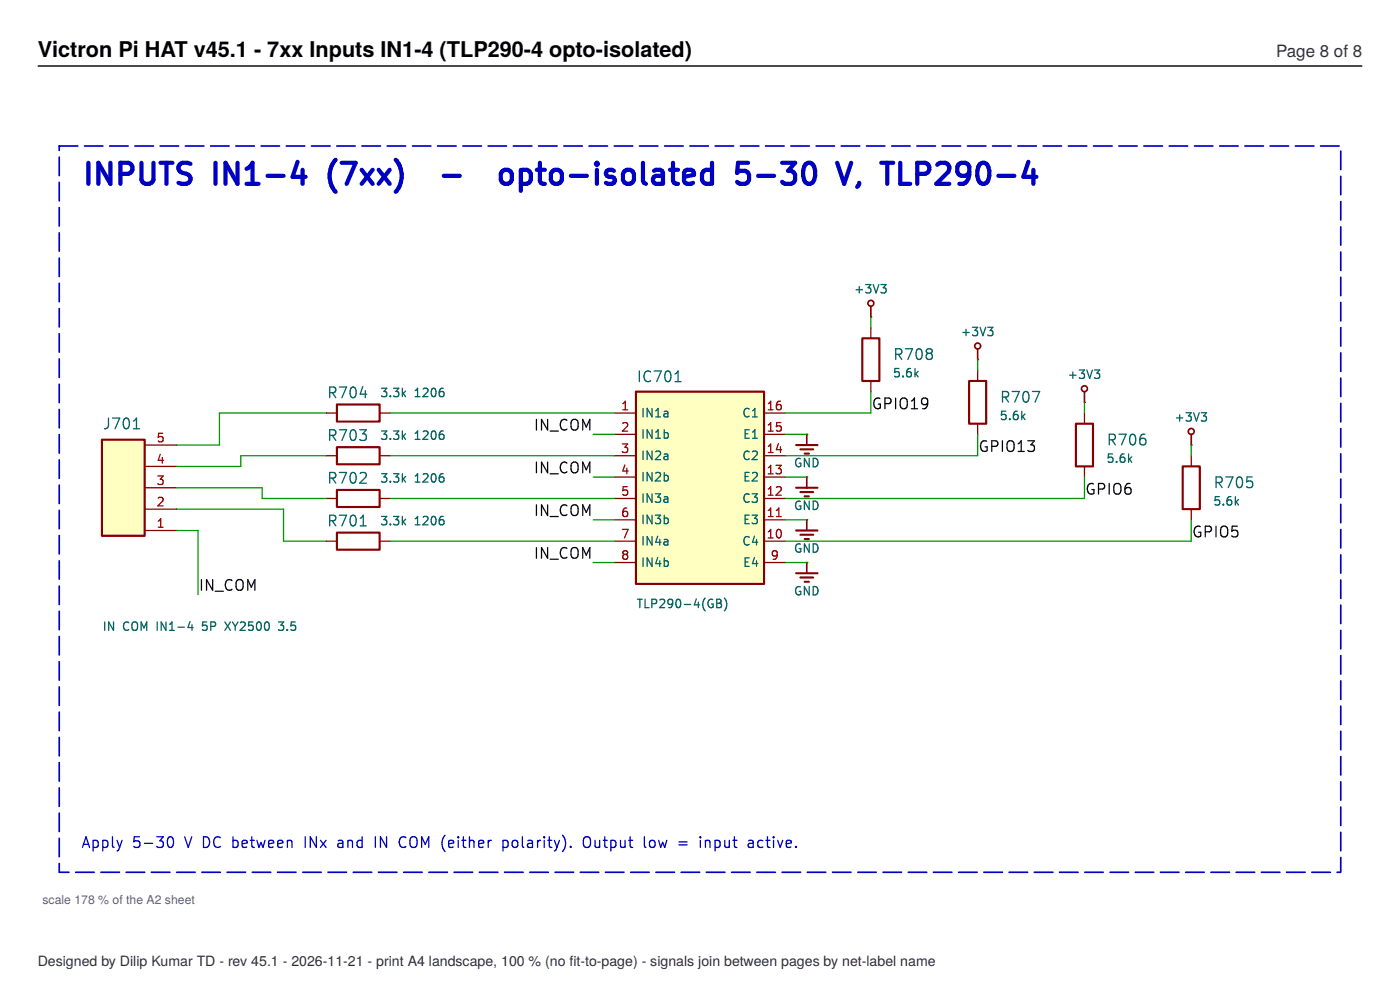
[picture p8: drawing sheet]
<svg xmlns="http://www.w3.org/2000/svg" width="297mm" height="210mm" viewBox="0 0 297 210" stroke-linecap="round" stroke-linejoin="round" font-family="sans-serif">
<path d="M8 14h281" fill="none" stroke="#000" stroke-width=".3"/>
<g fill="none" stroke="#840000" stroke-width=".45">
<path d="M182.9 71.8h3.7v9h-3.7zM71.5 94.9h9v3.6h-9zM205.6 80.8h3.6v9.1h-3.6zM228.2 89.9h3.7v9h-3.7zM250.9 98.9h3.6v9.1h-3.6zM71.5 113h9v3.6h-9zM71.5 103.9h9v3.6h-9zM168.9 103.5h4.5M168.9 112.5h4.5M169.8 104.4h2.7M169.8 113.4h2.7M170.7 105.3h.9"/>
<path d="M170.7 114.3h.9M168.9 121.6h4.5M169.8 122.5h2.7M170.7 123.4h.9"/>
</g>
<g fill="none" stroke="#840000" stroke-width=".27">
<path d="M184.7 69.5v2.3M207.4 78.5v2.3M69.2 96.7h2.3M80.5 96.7h2.3M184.7 80.8v2.3M207.4 89.9v2.2M230.1 87.6v2.3M230.1 98.9v2.3M252.7 94.4h.1M252.7 96.7v2.2M69.2 114.8h2.3M69.2 105.7h2.3"/>
<path d="M80.5 114.8h2.3M80.5 105.7h2.3M171.2 119.3h.1M171.2 101.2h.1M171.2 110.3h.1M252.7 108v2.3"/>
</g>
<g fill="none" stroke="#006464" stroke-width=".27">
<path d="M190 75.2h.9a.62 .62 0 0 0 .4-.6 .62 .62 0 0 0-.4-.6h-.9v2.2M190.6 75.2l.7 1M190.7 78.2h-.8l-.1 .8 .2-.2 .6 .1 .2 .3-.1 .6-.2 .1-.7-.1M191.6 79.8v.1M192.1 74h1.5l-1 2.2M193.2 78.2a.71 .71 0 0 0-.9 .7v.7l.2 .3h.5l.3-.1v-.6l-.1-.3-.5-.1-.4 .4M194.1 78.2v1.7M194.3 79.3l.5 .6M194.5 74.2a.54 .54 0 0 1 .6-.2 .54 .54 0 0 1 .4 .4 1.17 1.17 0 0 1-.6 1.8 1.38 1.38 0 0 1-.4-2zM194.8 78.8l-.7 .6M196.9 75l-.4 .4 .1 .6 .3 .2 .7-.1 .2-.3-.1-.6-.3-.2M196.9 75l-.2-.2a.47 .47 0 0 1-.2-.5 .47 .47 0 0 1 .4-.3l.7 .1a.47 .47 0 0 1 .2 .5 .47 .47 0 0 1-.4 .4"/>
<path d="M196.9 75h.5M69.9 92.3h.9a.62 .62 0 0 0 .5-.5 .62 .62 0 0 0-.5-.6h-.9v2.2M70.5 92.3l.7 1.1M72 91.2h1.5l-1 2.2M74.5 91.4a.54 .54 0 0 1 .5-.2 .54 .54 0 0 1 .4 .4 1.17 1.17 0 0 1-.6 1.8 1.38 1.38 0 0 1-.3-2zM76.3 91.2h1.4l-.7 .8a.61 .61 0 0 1 .7 .5v.5l-.2 .3-.9 .1-.3-.2M80.9 91.4h1.1l-.5 .7 .5 .2v.7l-.3 .2h-.5l-.3-.2M82.8 93v.2M83.5 91.4h1.1l-.6 .7 .5 .2v.7l-.2 .2h-.6l-.2-.2M85.4 91.4v1.8M85.5 92.5l.5 .7M86 92l-.6 .7"/>
<path d="M88.1 93.2h1M88.1 91.9l.5-.5v1.8M89.8 91.6l.7-.2 .2 .2 .1 .3-1.1 1.3h1.1M91.6 91.6l.3-.2a.95 .95 0 0 1 .6 .9 .95 .95 0 0 1-.6 .9l-.3-.2-.1-.5zM94 91.4a.71 .71 0 0 0-.8 .8v.7l.1 .2 .6 .1 .2-.2 .1-.6-.2-.2-.5-.1-.3 .3M212.7 84.2h.8a.62 .62 0 0 0 .5-.6 .62 .62 0 0 0-.5-.6h-.8v2.3M213.2 84.2l.8 1.1M213.4 87.2h-.9l-.1 .9 .3-.2 .6 .1 .1 .2v.6l-.3 .2-.7-.2M214.2 88.8v.2M214.7 83h1.5l-.9 2.3M215.8 87.2a.71 .71 0 0 0-.8 .8v.7l.1 .2 .6 .1 .2-.2 .1-.6-.2-.2-.5-.1-.3 .3M216.8 87.2v1.8"/>
<path d="M216.9 88.3l.5 .7M217.2 83.3a.54 .54 0 0 1 .6-.3 .54 .54 0 0 1 .4 .5 1.17 1.17 0 0 1-.7 1.8 1.38 1.38 0 0 1-.3-2zM217.4 87.8l-.6 .7M219 83h1.5l-.9 2.3M235.3 93.3h.9a.61 .61 0 0 0 .4-.6 .61 .61 0 0 0-.4-.6h-.9v2.3M235.9 93.3l.7 1.1M236 96.3h-.8l-.1 .8 .2-.1 .6 .1 .2 .2-.1 .6-.2 .2-.7-.2M236.9 97.9v.2M237.4 92.1h1.5l-1 2.3M238.5 96.3a.71 .71 0 0 0-.9 .8v.6l.2 .3 .5 .1 .3-.2 .1-.6-.2-.2-.5-.1-.4 .3M239.4 96.3v1.8M239.6 97.4l.5 .7"/>
<path d="M239.9 92.3a.54 .54 0 0 1 .5-.2 .54 .54 0 0 1 .4 .4 1.17 1.17 0 0 1-.6 1.9 1.38 1.38 0 0 1-.3-2.1zM240.1 96.9l-.7 .7M242.9 92.1a.9 .9 0 0 0-1.1 1v.8l.2 .4 .7 .1 .3-.2 .1-.8-.2-.3-.7-.1-.4 .4M249.6 88.7h1.3M250.3 88v1.3M251.6 87.5h1.1l-.6 .7 .5 .2v.8l-.2 .1h-.5l-.3-.1M253.2 87.5l.6 1.8 .6-1.8M254.8 87.5h1.1l-.6 .7 .6 .2v.8l-.3 .1h-.5l-.3-.1M69.9 101.4h.9a.61 .61 0 0 0 .5-.6 .61 .61 0 0 0-.5-.6h-.9v2.3M69.9 110.5h.9a.61 .61 0 0 0 .5-.6 .61 .61 0 0 0-.5-.6h-.9v2.2M70.5 110.5l.7 1M70.5 101.4l.7 1.1"/>
<path d="M72 109.3h1.5l-1 2.2M72 100.2h1.5l-1 2.3M74.5 100.4a.54 .54 0 0 1 .5-.2 .54 .54 0 0 1 .4 .5 1.17 1.17 0 0 1-.6 1.8 1.38 1.38 0 0 1-.3-2.1zM74.5 109.5a.54 .54 0 0 1 .5-.2 .54 .54 0 0 1 .4 .4 1.17 1.17 0 0 1-.6 1.8 1.38 1.38 0 0 1-.3-2zM76.4 100.4l.3-.2 .8 .1a.61 .61 0 0 1 .1 .9l-1.3 1.3h1.4M76.4 111.5h1.3M76.4 109.9l.7-.6v2.2M80.9 100.5h1.1l-.5 .7 .5 .1v.8l-.3 .2h-.5l-.3-.2M80.9 109.5h1.1l-.5 .7 .5 .2v.8l-.3 .1h-.5l-.3-.1M82.8 102.1v.2M82.8 111.2v.1M83.5 100.5h1.1l-.6 .7 .5 .1v.8l-.2 .2h-.6l-.2-.2"/>
<path d="M83.5 109.5h1.1l-.6 .7 .5 .2v.8l-.2 .1h-.6l-.2-.1M85.4 100.5v1.8M85.4 109.5v1.8M85.5 110.6l.5 .7M85.5 101.6l.5 .7M86 101.1l-.6 .7M86 110.1l-.6 .7M88.1 101l.5-.5v1.8M88.1 110.1l.5-.6v1.8M88.1 111.3h1M88.1 102.3h1M89.8 100.6l.7-.1 .2 .1 .1 .4-1.1 1.3h1.1"/>
<path d="M89.8 109.7l.7-.2 .2 .2 .1 .4-1.1 1.2h1.1M91.6 100.6l.3-.1a.95 .95 0 0 1 .6 .9 .95 .95 0 0 1-.6 .9l-.3-.2-.1-.5zM91.6 109.7l.3-.2a.95 .95 0 0 1 .6 .9 .95 .95 0 0 1-.6 .9l-.3-.1-.1-.6zM94 100.5a.71 .71 0 0 0-.8 .7v.7l.1 .3 .6 .1 .2-.2 .1-.6-.2-.3h-.5l-.3 .3M94 109.5a.71 .71 0 0 0-.8 .8v.7l.1 .2 .6 .1 .2-.1 .1-.6-.2-.3-.5-.1-.3 .4M169.8 106.4a.88 .88 0 0 0-1.1 .6 .88 .88 0 0 0 .7 1.1l.5-.2v-.6h-.4M169.8 115.4a.88 .88 0 0 0-1.1 .7 .88 .88 0 0 0 .7 1l.5-.1v-.6h-.4M171.7 106.3v1.8l-1.1-1.8v1.8M171.7 115.4v1.7l-1.1-1.7v1.7M172.5 106.3a.9 .9 0 0 1 1 .9 .9 .9 0 0 1-1 .9zM172.5 115.4a.9 .9 0 0 1 1 .8 .9 .9 0 0 1-1 .9zM258 102.4h.8a.62 .62 0 0 0 .5-.6 .62 .62 0 0 0-.5-.6h-.8v2.2"/>
<path d="M258.5 102.4l.8 1M258.7 105.3h-.9l-.1 .9 .3-.2 .6 .1 .2 .3-.1 .6-.3 .1-.7-.1M259.5 107v.1M260 101.2h1.5l-.9 2.2M261.1 105.3a.71 .71 0 0 0-.8 .8v.7l.2 .2 .5 .1 .2-.1 .1-.6-.2-.3-.5-.1-.3 .4M262.1 105.3v1.8M262.2 106.5l.6 .6M262.6 101.3a.54 .54 0 0 1 .9 .3 1.17 1.17 0 0 1-.7 1.8 1.51 1.51 0 0 1-.2-2.1zM262.8 105.9l-.7 .7M265.6 101.2h-1l-.1 1 .3-.2 .7 .1 .3 .4-.2 .7-.3 .2h-.5l-.3-.2M169.8 124.5a.88 .88 0 0 0-1.1 .6 .88 .88 0 0 0 .7 1.1l.5-.2v-.6h-.4M171.7 124.4v1.8l-1.1-1.8v1.8"/>
<path d="M172.5 124.4a.9 .9 0 0 1 1 .9 .9 .9 0 0 1-1 .9z"/>
</g>
<g fill="none" stroke="#840000" stroke-width=".36">
<path d="M252.7 92.1v2.3M171.2 101.2v2.3M171.2 110.3v2.2M171.2 119.3v2.3"/>
<circle cx="252.7" cy="91.5" r=".62"/>
</g>
<path d="M134.9 83.1h27.2v40.8h-27.2z" fill="#ffffc2" stroke="#840000" stroke-width=".45"/>
<g fill="none" stroke="#840000" stroke-width=".27">
<path d="M130.4 87.6h4.5M130.4 96.7h4.5M130.4 92.1h4.5M162.1 87.6h4.5M162.1 96.7h4.5M162.1 92.1h4.5M171.2 92.1h.1M230.1 85.3h.1M130.4 114.8h4.5M130.4 110.3h4.5M130.4 105.7h4.5M130.4 101.2h4.5"/>
<path d="M130.4 119.3h4.5M162.1 114.8h4.5M162.1 110.3h4.5M162.1 105.7h4.5M162.1 101.2h4.5M162.1 119.3h4.5"/>
</g>
<g fill="none" stroke="#006464" stroke-width=".27">
<path d="M135.6 78.7v2.3M138 78.9a.91 .91 0 0 0-1.1 0 .91 .91 0 0 0-.3 1.1 .85 .85 0 0 0 .5 .9 .85 .85 0 0 0 .9-.2M138.8 78.7h1.5l-1 2.3M141.3 78.9a.54 .54 0 0 1 .5-.2 .54 .54 0 0 1 .4 .4 1.17 1.17 0 0 1-.6 1.9 1.38 1.38 0 0 1-.3-2.1zM143.2 79.3l.6-.6v2.3M226.9 79.6h1.4M227.6 78.9v1.4M229 78.5h1.1l-.6 .7 .5 .1v.8l-.3 .2h-.5l-.2-.2M230.6 78.5l.6 1.8 .6-1.8M232.2 78.5h1.1l-.6 .7 .5 .1v.8l-.3 .2h-.5l-.2-.2M136.4 86.6v1.8M136.4 91.2v1.8"/>
<path d="M136.4 95.7v1.8M138.3 86.6v1.8l-1-1.8v1.8M138.3 91.2v1.8l-1-1.8v1.8M138.3 95.7v1.8l-1-1.8v1.8M139.1 88.4h1M139.1 87.1l.5-.5v1.8M139.1 91.7l.5-.5v1.8M139.1 95.9l.7-.2 .2 .2 .1 .3-1.1 1.3h1.1M139.1 93h1M140.9 87.3h.7l.1 1.1M140.9 96.4h.7l.1 1.1M140.9 91.8h.5l.4 .3v.5l-.2 .3h-.7"/>
<path d="M140.9 91.2v1.8M141.7 87.7h-.6a.36 .36 0 0 0-.3 .4 .36 .36 0 0 0 .3 .3l.6-.1M141.7 96.7l-.6 .1a.36 .36 0 0 0-.3 .4 .36 .36 0 0 0 .3 .3l.6-.1M143.2 81h1.3M158.1 92h.6M158.9 86.8a.73 .73 0 0 0-.9 0 .73 .73 0 0 0-.2 .9 .68 .68 0 0 0 .4 .7 .68 .68 0 0 0 .7-.1M158.9 95.9a.73 .73 0 0 0-.9-.1 .73 .73 0 0 0-.2 .9 .68 .68 0 0 0 .4 .7 .68 .68 0 0 0 .7-.1M158.9 91.2h-.8v1.8h.8M159.6 88.4h1.1M159.6 95.9l.7-.2 .3 .2 .1 .3-1.2 1.3h1.2M159.6 93h1.1M159.6 87.1l.5-.5v1.8"/>
<path d="M159.6 91.7l.5-.5v1.8M169.8 97.3a.88 .88 0 0 0-1.1 .7 .88 .88 0 0 0 .7 1l.5-.2v-.5h-.4M171.7 97.2v1.8l-1.1-1.8v1.8M172.5 97.2a.9 .9 0 0 1 1 .9 .9 .9 0 0 1-1 .9zM136.4 100.2v1.8M136.4 104.7v1.9M136.4 109.3v1.8M136.4 113.8v1.8M136.4 118.3v1.9M138.3 100.2v1.8l-1-1.8v1.8M138.3 104.7v1.9l-1-1.9v1.9M138.3 109.3v1.8l-1-1.8v1.8"/>
<path d="M138.3 113.8v1.8l-1-1.8v1.8M138.3 118.3v1.9l-1-1.9v1.9M139 109.3h1.1l-.6 .7 .5 .1v.8l-.2 .2h-.5l-.3-.2M139 104.7h1.1l-.6 .7 .5 .2v.8l-.2 .2h-.5l-.3-.2M139.1 100.4l.7-.2 .2 .2 .1 .3-1.1 1.3h1.1M139.5 113.7l-.4 1.3h1.1M139.5 118.3l-.4 1.2h1.1M140 114.4v1.2M140 118.9v1.3M140.9 105.4h.7l.1 1.2M140.9 114.5h.7l.1 1.1M140.9 110l.5-.1 .4 .3v.5l-.2 .3h-.7"/>
<path d="M140.9 100.9l.5-.1 .4 .4v.5l-.2 .2h-.7M140.9 100.2v1.8M140.9 109.3v1.8M140.9 118.3v1.9M140.9 119l.5-.1 .4 .4v.5l-.2 .3h-.7M141.7 105.8l-.6 .1a.36 .36 0 0 0-.3 .3 .36 .36 0 0 0 .3 .4l.6-.1M141.7 114.8l-.6 .1a.36 .36 0 0 0-.3 .4 .36 .36 0 0 0 .3 .3l.6-.1M158.1 110.1h.6M158.1 101.1h.6M158.1 119.2h.6M158.9 114a.73 .73 0 0 0-.9 0 .73 .73 0 0 0-.2 .8 .68 .68 0 0 0 .4 .7 .68 .68 0 0 0 .7-.1M158.9 104.9a.73 .73 0 0 0-.9 0 .73 .73 0 0 0-.2 .9 .68 .68 0 0 0 .4 .7 .68 .68 0 0 0 .7-.1"/>
<path d="M158.9 109.3h-.8v1.8h.8M158.9 100.2h-.8v1.8h.8M158.9 118.3h-.8v1.9h.8M159.5 109.3h1.2l-.6 .7 .5 .1v.8l-.3 .2h-.5l-.3-.2M159.5 104.7h1.2l-.6 .7 .5 .2v.8l-.3 .2h-.5l-.3-.2M159.6 100.4l.7-.2 .3 .2 .1 .3-1.2 1.3h1.2M160.1 113.7l-.5 1.3h1.1M160.1 118.3l-.5 1.2h1.1M160.5 114.4v1.2M160.5 118.9v1.3M135.2 127.1h1.1M135.7 127.1v1.8"/>
<path d="M136.8 127.1v1.8h.9M138.3 128h.8l.2-.3-.1-.4-.2-.2h-.7v1.8M140 127.3l.7-.2 .2 .2 .1 .3-1.1 1.3h1.1M142.7 127.9l-.3 .3-.5-.1-.2-.2 .2-.7 .5-.1 .2 .2a1.18 1.18 0 0 1-.4 1.6h-.3M143.6 127.2l.2-.1a.95 .95 0 0 1 .6 .9 .95 .95 0 0 1-.6 .9 1.19 1.19 0 0 1-.2-1.7zM145.2 128.2h1.3M147.7 127l-.4 1.3h1.1M148.1 127.7v1.2M149.6 126.9a2.05 2.05 0 0 0 0 2.7M151.2 127.2a.88 .88 0 0 0-1.1 .6 .88 .88 0 0 0 .7 1.1l.5-.2v-.6h-.4M152.1 127.1h.5l.3 .2 .1 .3-.4 .4a.48 .48 0 0 1 .5 .4 .48 .48 0 0 1-.4 .5h-.6zM152.1 128h.5"/>
<path d="M153.7 126.9a2.05 2.05 0 0 1 0 2.7"/>
</g>
<g fill="none" stroke="#a90000" stroke-width=".27">
<path d="M132 94.2h1.2l-.6 .7 .5 .1v.8l-.3 .2h-.5l-.3-.2M132.1 86.9h1.1M132.1 85.6l.5-.5v1.8M132.1 89.8l.7-.2 .3 .2 .1 .4-1.2 1.3h1.2M132.6 98.6l-.5 1.3h1.1M133 99.3v1.2M163 86.9h1M163 85.6l.5-.5v1.8M163 90.2l.5-.6v1.9M163 94.7l.5-.5v1.8M163 99.2l.5-.5v1.8M163 96h1"/>
<path d="M163 91.5h1M164.6 98.7h1.1l-.6 .7 .6 .2v.7l-.3 .2h-.5l-.3-.2M165.1 94.1l-.4 1.3h1.1M165.6 85.1a.72 .72 0 0 0-.9 .8v.7l.2 .2 .5 .1 .3-.2v-.6l-.1-.2-.6-.1-.3 .3M165.6 94.8v1.2M165.7 89.6h-.9l-.1 .9 .3-.2 .6 .1 .1 .3v.6l-.3 .2-.7-.2M132 112.3h1.2l-.7 1.8M132.5 117.6l-.4-.3 .4-.5h.3l.4 .4-.4 .4M132.5 117.6l-.4 .3v.4l.4 .3h.5l.2-.3-.1-.5-.3-.2M132.5 117.6h.3M133 107.8a.72 .72 0 0 0-.9 .7v.7l.2 .3 .5 .1 .3-.2 .1-.6-.2-.3h-.5l-.4 .3M133.1 103.2h-.9l-.1 .9 .3-.2 .6 .1 .2 .3-.1 .6-.3 .1-.7-.1"/>
<path d="M163 114.1h1M163 103.8l.5-.6v1.8M163 108.3l.5-.5v1.8M163 112.8l.5-.5v1.8M163 109.6h1M163 105h1M163 100.5h1M164.7 103.4l.7-.2 .3 .2v.4l-1.1 1.2h1.1M164.7 109.6h1M164.7 108.3l.5-.5v1.8M164.9 117.6l-.4 .3h-.5l-.2-.3 .2-.7 .5-.1 .3 .2a1.2 1.2 0 0 1-.4 1.6h-.4M165 112.4l.1-.1a.98 .98 0 0 1 .7 .8 .98 .98 0 0 1-.3 .9l-.2 .1a.98 .98 0 0 1-.7-.7 .98 .98 0 0 1 .4-1z"/>
</g>
<path d="M168.9 94.4h4.5M169.8 95.3h2.7M170.7 96.2h.9" fill="none" stroke="#840000" stroke-width=".45"/>
<g fill="none" stroke="#840000" stroke-width=".36">
<path d="M171.2 92.1v2.3M230.1 83.1v2.2"/>
<circle cx="230.1" cy="82.5" r=".62"/>
</g>
<path d="M21.6 93.3h9.1v20.4h-9.1z" fill="#ffffc2" stroke="#840000" stroke-width=".45"/>
<path d="M184.7 67.2h.1M207.4 76.3h.1M30.7 98.9h6.8M30.7 94.4h6.8M69.2 87.6h2.3M80.5 87.6h2.3M30.7 112.5h6.8M30.7 108h6.8M30.7 103.5h6.8" fill="none" stroke="#840000" stroke-width=".27"/>
<path d="M34 96.3l-.4 1.3h1.1M34.4 97v1.2M34.5 91.9h-.8l-.1 .9 .2-.2 .6 .1 .2 .2-.1 .6-.2 .2-.7-.2M33.5 101h1.1l-.6 .7 .5 .1v.8l-.2 .2h-.6l-.2-.2M33.6 111.8h1M33.6 110.5l.5-.5v1.8M33.6 105.7l.7-.2 .2 .2 .1 .3-1.1 1.3h1.1" fill="none" stroke="#a90000" stroke-width=".27"/>
<g fill="none" stroke="#006464" stroke-width=".27">
<path d="M181.6 61.5h1.4M182.3 60.8v1.3M183.6 60.4h1.1l-.5 .6 .5 .2v.8l-.3 .1h-.5l-.3-.1M185.3 60.4l.6 1.7 .5-1.7M186.9 60.4h1.1l-.6 .6 .5 .2v.8l-.3 .1h-.5l-.2-.1M204.3 70.5h1.3M204.9 69.8v1.4M206.3 69.4h1.1l-.6 .7 .5 .2v.7l-.2 .2h-.5l-.3-.2M207.9 69.4l.6 1.8 .6-1.8M209.5 69.4h1.1l-.6 .7 .5 .2v.7l-.2 .2h-.5l-.3-.2M23 88.7v1.6a.73 .73 0 0 1-.8 .6M23.9 88.7h1.5l-1 2.2"/>
<path d="M26.5 88.8a.54 .54 0 0 1 .8 .3 1.17 1.17 0 0 1-.6 1.8 1.51 1.51 0 0 1-.2-2.1zM28.3 90.9h1.3M28.3 89.3l.6-.6v2.2M69.9 83.3h.9a.62 .62 0 0 0 .5-.6 .62 .62 0 0 0-.5-.6h-.9v2.3M70.5 83.3l.7 1.1M72 82.1h1.5l-1 2.3M74.5 82.3a.54 .54 0 0 1 .5-.2 .54 .54 0 0 1 .4 .4 1.17 1.17 0 0 1-.6 1.9 1.38 1.38 0 0 1-.3-2.1zM77 82l-.6 1.6h1.4M77.5 82.9v1.5M80.9 82.4h1.1l-.5 .6 .5 .2v.8l-.3 .1h-.5l-.3-.1M82.8 84v.1M83.5 82.4h1.1l-.6 .6 .5 .2v.8l-.2 .1h-.6l-.2-.1"/>
<path d="M85.4 82.4v1.7M85.5 83.5l.5 .6M86 82.9l-.6 .7M88.1 84.1h1M88.1 82.9l.5-.5v1.7M89.8 82.5l.7-.1 .2 .1 .1 .4-1.1 1.2h1.1M91.6 82.5l.3-.1a.95 .95 0 0 1 .6 .8 .95 .95 0 0 1-.6 .9l-.3-.1-.1-.5zM94 82.4a.71 .71 0 0 0-.8 .7v.7l.1 .3h.6l.2-.1 .1-.6-.2-.3-.5-.1-.3 .4M22.2 131.9v1.8M24.1 131.9v1.8l-1-1.8v1.8M27.3 132.1a.72 .72 0 0 0-.9 0 .72 .72 0 0 0-.2 .8 .67 .67 0 0 0 .3 .7 .67 .67 0 0 0 .8-.1M28.1 132.2a.6 .6 0 0 1 .7-.3 .6 .6 0 0 1 .4 .6v.6a.6 .6 0 0 1-.6 .6 .6 .6 0 0 1-.6-.6z"/>
<path d="M29.9 133.7v-1.8l.6 1.3 .6-1.3v1.8M33.3 131.9v1.8M35.2 131.9v1.8l-1-1.8v1.8M36 133.7h1M36 132.4l.5-.5v1.8M37.8 133h1.3M40.3 131.8l-.4 1.3h1.1M40.7 132.5v1.2M43.9 131.9h-.9l-.1 .9 .3-.2 .6 .1 .2 .2-.1 .6-.3 .2-.7-.2M44.7 132.9l.9-.1 .1-.3v-.4l-.3-.2h-.7v1.8M47.7 131.9l1.2 1.8M48.9 131.9l-1.2 1.8"/>
<path d="M49.3 131.9l.6 1M49.9 132.9v.8M50.5 131.9l-.6 1M51 132.1l.7-.2 .2 .2 .1 .3-1.1 1.3h1.1M53.6 131.9h-.8l-.1 .9 .3-.2 .6 .1 .1 .2-.1 .6-.2 .2-.7-.2M54.6 132.1l.2-.2a.97 .97 0 0 1 .7 .8 .97 .97 0 0 1-.3 .9l-.2 .1a.96 .96 0 0 1-.4-1.6zM56.4 132l.1-.1a.95 .95 0 0 1 .6 .9 .95 .95 0 0 1-.6 .9 1.18 1.18 0 0 1-.1-1.7zM59.1 131.9h1.1l-.6 .7 .5 .2v.7l-.3 .2h-.5l-.2-.2M60.9 133.5v.2M62.6 131.9h-.8l-.1 .9 .3-.2 .6 .1 .1 .2-.1 .6-.2 .2-.7-.2"/>
</g>
<g fill="none" stroke="#840000" stroke-width=".36">
<path d="M184.7 65v2.2M207.4 74v2.3"/>
<circle cx="184.7" cy="64.3" r=".62"/>
<circle cx="207.4" cy="73.4" r=".62"/>
</g>
<path d="M71.5 85.8h9v3.6h-9z" fill="none" stroke="#840000" stroke-width=".45"/>
<g fill="none" stroke="#0f0f0f" stroke-width=".27">
<path d="M113.8 89v2.2M113.8 98v2.3M116.2 89v2.2l-1.3-2.2v2.2M116.2 98v2.3l-1.3-2.3v2.3M116.7 91.4h1.7M120.3 98.2a.91 .91 0 0 0-1.2 0 .91 .91 0 0 0-.2 1.1 .85 .85 0 0 0 .4 .9 .85 .85 0 0 0 1-.1M120.3 89.2a.91 .91 0 0 0-1.2 0 .91 .91 0 0 0-.2 1.1 .85 .85 0 0 0 .4 .8 .85 .85 0 0 0 1-.1M121.2 98.3a.76 .76 0 0 1 .9-.3 .76 .76 0 0 1 .5 .8v.7a.76 .76 0 0 1-.7 .8 .76 .76 0 0 1-.8-.8zM121.2 89.3a.76 .76 0 0 1 .9-.3 .76 .76 0 0 1 .5 .7v.8a.76 .76 0 0 1-.7 .8 .76 .76 0 0 1-.8-.8zM123.6 91.2v-2.2l.8 1.6 .7-1.6v2.2M186.7 84.5a.93 .93 0 0 0-1.1 .2 .93 .93 0 0 0-.2 1 .85 .85 0 0 0 .4 .9 .85 .85 0 0 0 1-.1v-.8h-.5M187.7 85.6h.9a.61 .61 0 0 0 .4-.6 .61 .61 0 0 0-.4-.6h-.9v2.3"/>
<path d="M190 84.4v2.3M191.3 84.5a.75 .75 0 0 1 .8 0 .75 .75 0 0 1 .4 .7v.7a.76 .76 0 0 1-.8 .8 .76 .76 0 0 1-.7-.8v-.7zM193.3 86.7h1.3M193.3 85.1l.7-.7v2.3M196.8 85.4l-.4 .4h-.5l-.4-.4v-.5l.2-.4 .7-.1 .3 .2a1.5 1.5 0 0 1-.6 2.1h-.4M209.3 93.6a.93 .93 0 0 0-1.1 .1 .93 .93 0 0 0-.2 1.1 .85 .85 0 0 0 .5 .9 .85 .85 0 0 0 .9-.2v-.7h-.4M210.4 94.7h.9a.62 .62 0 0 0 .4-.6 .62 .62 0 0 0-.4-.6h-.9v2.3M212.7 93.5v2.3M213.7 93.8a.76 .76 0 0 1 .9-.3 .76 .76 0 0 1 .5 .7v.8a.76 .76 0 0 1-.7 .8 .76 .76 0 0 1-.8-.8zM216 95.8h1.3M216 94.1l.6-.6v2.3M218 93.5h1.4l-.7 .9a.62 .62 0 0 1 .7 .4v.5l-.2 .3-.8 .2-.4-.3"/>
<path d="M113.8 107.1v2.3M113.8 116.1v2.3M116.2 107.1v2.3l-1.3-2.3v2.3M116.2 116.1v2.3l-1.3-2.3v2.3M116.7 100.5h1.7M116.7 109.6h1.7M116.7 118.6h1.7M120.3 107.3a.91 .91 0 0 0-1.2 0 .91 .91 0 0 0-.2 1.1 .85 .85 0 0 0 .4 .8 .85 .85 0 0 0 1-.1M120.3 116.4a.91 .91 0 0 0-1.2 0 .91 .91 0 0 0-.2 1 .85 .85 0 0 0 .4 .9 .85 .85 0 0 0 1-.1M121.2 107.4a.76 .76 0 0 1 .9-.3 .76 .76 0 0 1 .5 .7v.8a.76 .76 0 0 1-.7 .8 .76 .76 0 0 1-.8-.8zM121.2 116.5a.76 .76 0 0 1 .9-.4 .76 .76 0 0 1 .5 .8v.8a.76 .76 0 0 1-.7 .7 .76 .76 0 0 1-.8-.7zM123.6 100.3v-2.3l.8 1.6 .7-1.6v2.3"/>
<path d="M123.6 109.4v-2.3l.8 1.6 .7-1.6v2.3M123.6 118.4v-2.3l.8 1.7 .7-1.7v2.3M232 102.7a.93 .93 0 0 0-1.1 .1 .93 .93 0 0 0-.2 1 .85 .85 0 0 0 .4 .9 .85 .85 0 0 0 1-.1v-.8h-.5M233 103.7h.9a.62 .62 0 0 0 .5-.6 .62 .62 0 0 0-.5-.5h-.9v2.2M235.3 102.6v2.2M236.4 102.9a.76 .76 0 0 1 .9-.3 .76 .76 0 0 1 .5 .7v.8a.76 .76 0 0 1-.8 .8 .76 .76 0 0 1-.7-.8zM239.7 102.6a.9 .9 0 0 0-1 .9v.9l.2 .3 .6 .1 .3-.2 .1-.8-.2-.3-.6-.1-.4 .4M254.6 111.7a.93 .93 0 0 0-1 .2 .93 .93 0 0 0-.3 1 .85 .85 0 0 0 .5 .9 .85 .85 0 0 0 .9-.1v-.8h-.4M255.7 112.8h.9a.61 .61 0 0 0 .4-.6 .61 .61 0 0 0-.4-.6h-.9v2.3M258 111.6v2.3M259 111.9a.76 .76 0 0 1 .9-.3 .76 .76 0 0 1 .5 .8v.7a.76 .76 0 0 1-.7 .8 .76 .76 0 0 1-.8-.8zM262.5 111.6h-1.1l-.1 1.1 .3-.2 .8 .1 .2 .3-.1 .8-.3 .2h-.6l-.3-.2"/>
<path d="M42.7 122.9v2.3M45.1 122.9v2.3l-1.3-2.3v2.3M45.7 125.4h1.7M49.2 123.2a.91 .91 0 0 0-1.1-.1 .91 .91 0 0 0-.3 1.1 .85 .85 0 0 0 .4 .9 .85 .85 0 0 0 1-.1M50.4 123.1a.75 .75 0 0 1 .8-.1 .75 .75 0 0 1 .4 .7v.8a.76 .76 0 0 1-.8 .7 .76 .76 0 0 1-.7-.7v-.8zM52.6 125.2v-2.3l.7 1.7 .8-1.7v2.3"/>
</g>
<g fill="none" stroke="#0000c2" stroke-width=".27">
<path d="M17.5 179.8l.7-2.3 .8 2.3M17.7 179.1h1.1M19.8 178.2v2.3M19.8 178.4l.6-.2 .4 .5v.6l-.2 .4-.2 .1-.6-.1M21.8 178.4l.7-.2 .4 .5v.6l-.2 .4-.2 .1-.7-.1M21.8 178.2v2.3M23.9 177.5v1.9l.3 .4M24.8 178.2l.6 1.6M25.4 179.8l-.2 .5-.4 .2M25.9 178.2l-.5 1.6M29.6 177.5h-1.1l-.1 1.1 .3-.2 .8 .1 .2 .3-.1 .7-.3 .3h-.6l-.3-.3M30.7 178.9h1.7"/>
<path d="M33.2 177.5h1.4l-.7 .9a.62 .62 0 0 1 .7 .4v.5l-.2 .4-.8 .1-.4-.3M35.8 177.6a.54 .54 0 0 1 .9 .3 1.17 1.17 0 0 1-.7 1.9 1.51 1.51 0 0 1-.2-2.2zM39.2 177.5l.7 2.3 .8-2.3M43.2 177.5a1.19 1.19 0 0 1 1.3 .7 1.19 1.19 0 0 1-.5 1.5l-.8 .1zM46.7 177.7a.91 .91 0 0 0-1.1 0 .91 .91 0 0 0-.3 1.1 .85 .85 0 0 0 .5 .9 .85 .85 0 0 0 .9-.2M49.4 178.4l.7-.2 .4 .5v.6l-.2 .4-.2 .1-.7-.1M49.4 177.5v2.3M51.4 179l1-.2-.1-.4-.6-.2-.3 .4 .1 1.1 .2 .1 .6-.1M53.1 178.2h.9M53.4 177.5v1.9l.1 .3 .5 .1M54.5 178.2l.4 1.6 .5-1.1 .4 1.1 .4-1.6M57 179l1.1-.2-.2-.4-.6-.2-.3 .4 .1 1.1 .2 .1 .6-.1"/>
<path d="M58.9 179l1.1-.2-.1-.4-.7-.2-.3 .4 .1 1.1 .2 .1 .7-.1M61 178.5a.56 .56 0 0 1 .9 .1v1.2M61 178.2v1.6M64.7 177.5v2.3M67.1 177.5v2.3l-1.3-2.3v2.3M68 178.2l1.2 1.6M69.2 178.2l-1.2 1.6M71.8 178.4l.2-.2 .6 .2 .1 1.4M72.7 178.8l-.7 .1a.44 .44 0 0 0-.4 .4 .44 .44 0 0 0 .4 .5l.7-.1M73.8 178.5a.56 .56 0 0 1 1 .1v1.2M73.8 178.2v1.6M76.8 178.4l-.6-.2-.5 .5v.6l.3 .4 .2 .1 .6-.1"/>
<path d="M76.8 177.5v2.3M79.6 177.5v2.3M82 177.5v2.3l-1.3-2.3v2.3M86.1 177.7a.91 .91 0 0 0-1.1 0 .91 .91 0 0 0-.3 1.1 .85 .85 0 0 0 .4 .9 .85 .85 0 0 0 1-.2M87.1 177.8a.76 .76 0 0 1 .8-.3 .76 .76 0 0 1 .6 .7v.8a.76 .76 0 0 1-.8 .8 .76 .76 0 0 1-.7-.8zM89.4 179.8v-2.3l.8 1.6 .8-1.6v2.3M94.4 177.2a2.6 2.6 0 0 0 0 3.4M95.2 179l1-.2-.1-.4-.6-.2-.3 .4 .1 1.1 .2 .1 .6-.1M97.2 177.5v.2M97.2 178.2v1.6M97.2 177.5l-.1 .1 .1 .1M97.2 177.5l.1 .1-.1 .1"/>
<path d="M98 178.2h.8M98.3 177.5v1.9l.1 .3 .4 .1M99.6 178.5a.56 .56 0 0 1 1 .1v1.2M99.6 177.5v2.3M101.5 179l1.1-.2-.1-.4-.6-.2-.4 .4 .1 1.1 .3 .1 .6-.1M103.6 178.2v1.6M104.2 178.2l-.4 .2-.2 .3M106.7 178.4l.7-.2 .4 .5v.6l-.2 .4-.2 .1-.7-.1M106.7 178.2v2.3M108.9 178.4a.62 .62 0 0 1 .9 .3v.6a.61 .61 0 0 1-.6 .5 .61 .61 0 0 1-.5-.5v-.6zM110.8 177.5v1.9l.3 .4M112 178.4l.2-.2 .7 .2 .1 1.4"/>
<path d="M113 178.8l-.8 .1a.44 .44 0 0 0-.3 .4 .44 .44 0 0 0 .3 .5l.8-.1M114 178.2v1.6M114.7 178.2l-.4 .2-.3 .3M115.4 177.5v.2M115.4 178.2v1.6M115.4 177.5l-.1 .1 .1 .1M115.4 177.5l.2 .1-.2 .1M116.2 178.2h.9M116.5 177.5v1.9l.1 .3 .5 .1M117.6 178.2l.5 1.6M118.1 179.8l-.2 .5-.3 .2M118.7 178.2l-.6 1.6"/>
<path d="M119.3 177.2a2.6 2.6 0 0 1 0 3.4M121.1 179.5l.1 .2-.1 .1M121.1 179.5l-.1 .2 .1 .1M121.1 179.5v.3M123.9 177.8a.76 .76 0 0 1 .8-.3 .76 .76 0 0 1 .6 .7v.8a.76 .76 0 0 1-.8 .8 .76 .76 0 0 1-.7-.8zM126.2 178.2l.1 1.5a.61 .61 0 0 0 .9-.2M127.2 178.2v1.6M128 178.2h.8M128.3 177.5v1.9l.1 .3 .4 .1M129.6 178.4l.6-.2 .5 .5v.6l-.3 .4-.2 .1-.6-.1M129.6 178.2v2.3M131.6 178.2l.1 1.5a.61 .61 0 0 0 .9-.2"/>
<path d="M132.6 178.2v1.6M133.4 178.2h.8M133.7 177.5v1.9l.1 .3 .4 .1M136.7 177.5v1.9l.3 .4M138 178.4a.62 .62 0 0 1 1 .3v.6a.62 .62 0 0 1-.6 .5 .62 .62 0 0 1-.6-.5v-.6zM139.7 178.2l.5 1.6 .4-1.1 .4 1.1 .4-1.6M144 178.6h1.8M144 179.2h1.8M148.6 177.5v.2M148.6 178.2v1.6M148.6 177.5l-.1 .1 .1 .1M148.6 177.5l.1 .1-.1 .1"/>
<path d="M149.6 178.5a.56 .56 0 0 1 1 .1v1.2M149.6 178.2v1.6M151.7 178.4l.6-.2 .5 .5v.6l-.2 .4-.3 .1-.6-.1M151.7 178.2v2.3M153.7 178.2l.2 1.5a.62 .62 0 0 0 .8-.2M154.7 178.2v1.6M155.5 178.2h.8M155.8 177.5v1.9l.1 .3 .4 .1M158.8 178.4l.2-.2 .7 .2 .1 1.4M159.8 178.8l-.8 .1a.44 .44 0 0 0-.3 .4 .44 .44 0 0 0 .3 .5l.8-.1M161.8 178.4l-.6-.2-.4 .5v.6l.2 .4 .2 .1 .6-.1M162.5 178.2h.8"/>
<path d="M162.8 177.5v1.9l.1 .3 .4 .1M164.1 177.5v.2M164.1 178.2v1.6M164.1 177.5l-.1 .1 .1 .1M164.1 177.5l.1 .1-.1 .1M165 178.2l.5 1.6 .5-1.6M166.8 179l1.1-.2-.1-.4-.7-.2-.3 .4 .1 1.1 .2 .1 .7-.1M168.9 179.5l.1 .2-.1 .1M168.9 179.5l-.2 .2 .2 .1M168.9 179.5v.3"/>
</g>
<g fill="none" stroke="#0000c2" stroke-width=".89">
<path d="M18.7 34.5v4.5M23.4 34.5v4.5l-2.5-4.5v4.5M25.5 36.9h1.7a1.21 1.21 0 0 0 .9-1.2 1.21 1.21 0 0 0-.9-1.2h-1.7v4.5M30 34.5v3.6l.4 .7 .5 .2h.8l.4-.2 .5-.7v-3.6M34 34.5h2.6M35.3 34.5v4.5M40.4 34.7l-.6-.2h-1.1a1.08 1.08 0 0 0-.9 1.1 1.08 1.08 0 0 0 .9 1.1 1.63 1.63 0 0 1 1.7 1 1.14 1.14 0 0 1-.8 1.3h-1.1l-.6-.2M45.7 34.5v4.5M50.4 34.5v4.5l-2.6-4.5v4.5M52.3 39h2.5M52.3 35.8l.9-.6 .4-.7v4.5M56.8 37.3h3.4"/>
<path d="M63.1 34.3l-1 3.2h2.7M64.2 36v3M71.2 33.9a5.1 5.1 0 0 0 0 6.8M72.5 34.5h3l-2 4.5M76.7 36l2.4 3M79.1 36l-2.4 3M80.3 36l2.4 3M82.7 36l-2.4 3M83.9 33.9a5.1 5.1 0 0 1 0 6.8M94.1 37.3h3.4M106.5 36.4a1.21 1.21 0 0 1 1.1-.4 1.21 1.21 0 0 1 1 .9v1.2a1.21 1.21 0 0 1-1.2 .9 1.21 1.21 0 0 1-1.2-.9v-1.2zM110.5 36.2l.4-.2h.9l.6 .4 .2 .5v1.2l-.4 .7-.4 .2h-.9l-.4-.2"/>
<path d="M110.5 36v4.5M113.9 36h1.7M114.5 34.5v3.9l.2 .4 .9 .2M117.1 36.4a1.21 1.21 0 0 1 1.2-.4 1.21 1.21 0 0 1 .9 .9v1.2a1.21 1.21 0 0 1-1.2 .9 1.21 1.21 0 0 1-1.1-.9v-1.2zM121.1 37.3h3.4M126.6 34.5v.5M126.6 36v3M126.6 34.5l-.2 .2 .2 .3M126.6 34.5l.2 .2-.2 .3M130.2 36.2l-.4-.2h-.6l-.4 .2-.3 .5 .3 .6 1.4 .4 .3 .4-.3 .7-.4 .2h-.8l-.5-.2M132.4 36.4a1.21 1.21 0 0 1 1.2-.4 1.21 1.21 0 0 1 .9 .9v1.2a1.21 1.21 0 0 1-1.2 .9 1.21 1.21 0 0 1-1.1-.9v-1.2zM136.4 34.5v3.9l.2 .4 .4 .2"/>
<path d="M138.7 36.2l.5-.2h.8l.4 .2 .2 .5v2.3M140.6 37.1l-.4 .2h-1a.88 .88 0 0 0-.7 .8 .88 .88 0 0 0 .7 .9h1l.4-.2M142.1 36h1.7M142.8 34.5v3.9l.2 .4 .8 .2M145.1 37.5l2.1-.4-.2-.9-.4-.2h-.9l-.4 .2-.2 .5v1.7l.2 .4 .4 .2h.9l.4-.2M151.1 36.2l-.5-.2h-.8l-.7 .4-.2 .5v1.2l.5 .7 .4 .2h.8l.5-.2M151.1 34.5v4.5M158.7 34.5h-2.1l-.2 2.2 .6-.5h1.1l.4 .2 .4 .7v1l-.2 .5-.6 .4h-1.1l-.6-.4M160.8 37.3h3.4M165.9 34.5h2.8l-1.5 1.7a1.21 1.21 0 0 1 1.5 .9v1l-.4 .7-.5 .2h-1.2l-.7-.4M171 34.7a1.06 1.06 0 0 1 1.7 .7 3.5 3.5 0 0 1-.4 3.4 1.06 1.06 0 0 1-1.7-.7 3.5 3.5 0 0 1 .4-3.4zM177.6 34.5l1.5 4.5 1.5-4.5"/>
<path d="M182.3 38.8l-.5 .8M186.9 34.5h2.6M188.2 34.5v4.5M191 34.5v4.5h2.1M194.6 36.9h1.7a1.21 1.21 0 0 0 .9-1.2 1.21 1.21 0 0 0-.9-1.2h-1.7v4.5M198.8 35l.7-.5h1a1.21 1.21 0 0 1 .7 1.9l-2.6 2.6h2.8M205.6 36.4l-.2 .5-.6 .4h-.9l-.6-.4-.2-.5v-1l.4-.7 .4-.2h.9l.6 .5a3.6 3.6 0 0 1-.6 3.8l-.4 .2h-.9M208 34.7a1.06 1.06 0 0 1 1.7 .7 3.5 3.5 0 0 1-.5 3.4 1.06 1.06 0 0 1-1.7-.7 3.5 3.5 0 0 1 .5-3.4zM211.8 37.3h3.4M218.2 34.3l-1.1 3.2h2.8M219.2 36v3"/>
</g>
<path d="M12.6 31h271.8v154h-271.8z" fill="none" stroke="#0000c2" stroke-width=".36" stroke-dasharray="3.9 1.4"/>
<g fill="none" stroke="#009600" stroke-width=".27">
<path d="M184.7 67.2v2.3M207.4 76.3v2.2M69.2 87.6h-22.6v6.8h-9.1M69.2 96.7h-18.1v2.2h-13.6M82.8 87.6h47.6M82.8 96.7h47.6M125.8 92.1h4.6M166.6 92.1h4.6M184.7 83.1v4.5h-18.1M207.4 92.1v4.6h-40.8M230.1 85.3v2.3M252.7 94.4v2.3"/>
<path d="M37.5 103.5h18.1v2.2h13.6M37.5 108h22.6v6.8h9.1M37.5 112.5h4.5v13.6M82.8 105.7h47.6M82.8 114.8h47.6M125.8 119.3h4.6M125.8 101.2h4.6M125.8 110.3h4.6M166.6 119.3h4.6M166.6 101.2h4.6M166.6 110.3h4.6M230.1 101.2v4.5h-63.5"/>
<path d="M252.7 110.3v4.5h-86.1"/>
</g>
<text font-size="4.6" x="8" y="12">Victron Pi HAT v45.1 - 7xx Inputs IN1-4 (TLP290-4 opto-isolated)</text>
<text font-size="3.6" fill="#333" x="270.7" y="12">Page 8 of 8</text>
<text font-size="3" fill="#333" x="8" y="205">Designed by Dilip Kumar TD - rev 45.1 - 2026-11-21 - print A4 landscape, 100 % (no fit-to-page) - signals join between pages by net-label name</text>
<text font-size="2.6" fill="#666" x="9" y="191.8">scale 178 % of the A2 sheet</text>
</svg>
